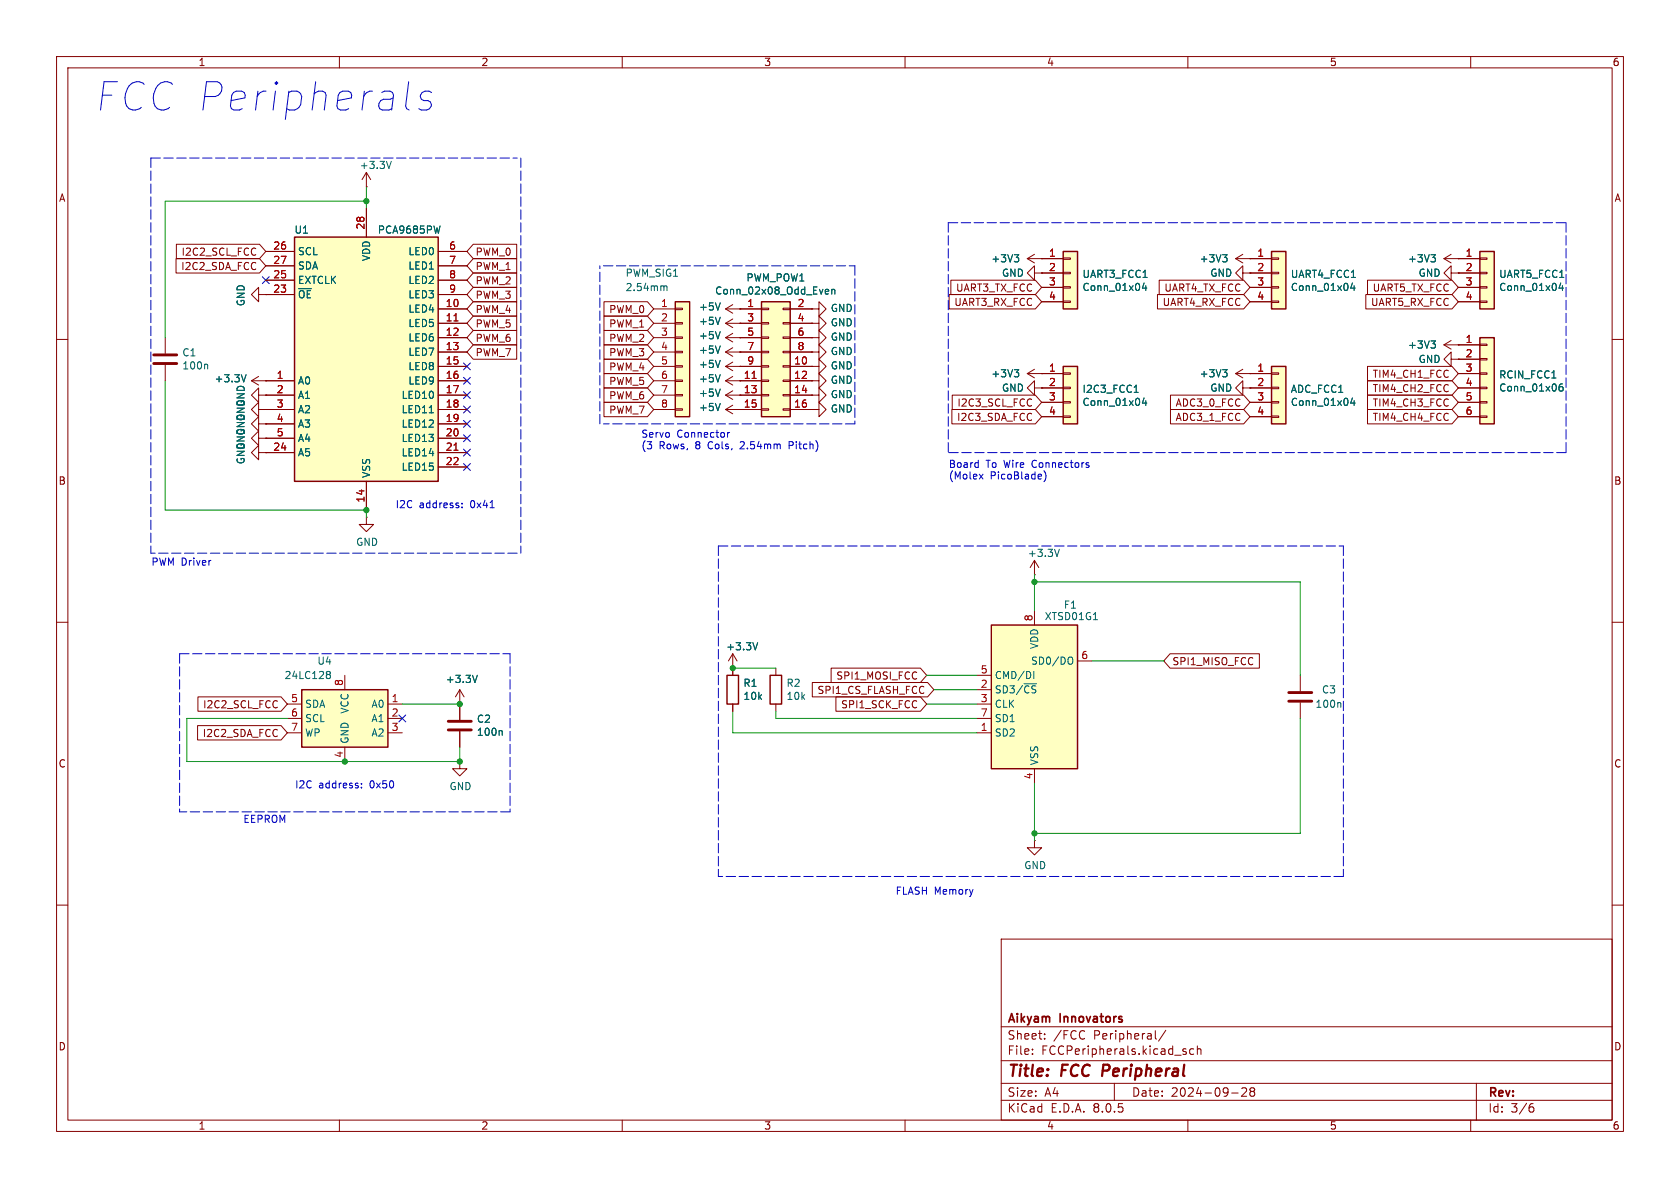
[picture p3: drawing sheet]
<svg xmlns="http://www.w3.org/2000/svg" width="297mm" height="210mm" viewBox="0 0 297 210" stroke-linecap="round" stroke-linejoin="round" font-family="sans-serif">
<g fill="none" stroke="#840000" stroke-width=".18">
<path d="M10 10h277v190h-277zM12 12h273v186h-273zM60 10v2M110 10v2M160 10v2M210 10v2M260 10v2M10 60h2M143.5 59.7h1.3v-1.3l1.2 1.3-1.2 1.3v-1.3M143.5 59.7h.1M285 60h2M44.4 67.3l1.3 .8"/>
<path d="M44.4 67.3h2.6M45.7 74.9v-1.2l-1.3 1.2 1.3 1.3v-1.3h1.3M45.7 69.9v-1.3l-1.3 1.3 1.3 1.2v-1.2h1.3M45.7 72.4v-1.3l-1.3 1.3 1.3 1.3v-1.3h1.3M45.7 66.5l-1.3 .8M47 74.9h.1M47 69.9h.1M47 67.3h.1M47 72.4h.1M10 110h2M285 110h2M81.3 124.5v2.8"/>
<path d="M81.3 129.3v2.8M10 160h2M182.9 148.6v1.3h1.2l-1.2 1.2-1.3-1.2h1.3M182.9 148.6h.1M285 160h2M177 166h108v32h-108zM60 198v2M110 198v2M160 198v2M177 194.5h108M177 191.5h108M177 187.5h108"/>
<path d="M177 181.5h108M182.5 186.3v.1M182.5 185.5v.1M184.7 183.6v.1M184.7 182.8v.1M197 191.5v3M204.2 183.5l.3 .2M206.1 182.1l-1.3 2M209.3 185.9l.4 .1v.2l-.2 .2h-.3M209.3 185.4l.4 .1M210 198v2M211 185.5l-.4-.1-.3 .3v.4l.2 .2h.5"/>
<path d="M211.7 185.5l.2-.1 .3 .1 .1 .9M211.7 184.9v1.5M217.7 193.2h1.2M219.5 192.4l.6-.1 .2 .1 .1 .3-.9 1.1h.9M221.2 192.9l-.2-.2 .2-.4 .5 .1 .1 .2-.3 .3M221.2 192.9l-.2 .3v.3l.2 .3 .5-.1 .1-.2-.1-.4-.2-.2M221.2 192.9h.3M260 198v2M261 191.5v6.5M270.6 195.7h.3l.3 .3-.1 .5-.5 .1M271 195.1l-.4 .1"/>
</g>
<path d="M195.1 188.2l-.3 2" fill="none" stroke="#840000" stroke-width=".4"/>
<path d="M79.2 129h4.1M79.2 127.5h4.1" fill="none" stroke="#840000" stroke-width=".51"/>
<path d="M43.5 66.2l-.4 1.3M88.6 129.1l.2 .2v.7" fill="none" stroke="#006464" stroke-width=".18"/>
<path d="M134.6 53.3h5.1v20.4h-5.1z" fill="#ffffc2"/>
<g fill="none" stroke="#840000" stroke-width=".18">
<path d="M130.8 54.6h3.8M130.8 57.2h3.8M130.8 59.7h3.8M134.6 59.6h1.3v.2h-1.3zM134.6 57h1.3v.3h-1.3zM134.6 54.5h1.3v.2h-1.3zM138.4 59.6h1.3v.2h-1.3zM138.4 57h1.3v.3h-1.3zM138.4 54.5h1.3v.2h-1.3zM139.7 54.6h3.8M139.7 57.2h3.8M139.7 59.7h3.8"/>
<path d="M128.3 69.9h6.3M128.3 69.9l1.2 .7M129.5 69.1l-1.2 .8M130.8 69.9h.1M130.8 64.8h3.8M130.8 67.3h3.8M130.8 72.4h3.8M130.8 62.2h3.8M134.6 72.3h1.3v.2h-1.3zM134.6 69.7h1.3v.3h-1.3zM134.6 67.2h1.3v.2h-1.3zM134.6 64.6h1.3v.3h-1.3z"/>
<path d="M134.6 62.1h1.3v.3h-1.3zM138.4 72.3h1.3v.2h-1.3zM138.4 69.7h1.3v.3h-1.3zM138.4 67.2h1.3v.2h-1.3zM138.4 64.6h1.3v.3h-1.3zM138.4 62.1h1.3v.3h-1.3zM139.7 64.8h3.8M139.7 67.3h3.8M139.7 69.9h3.8M139.7 72.4h3.8M139.7 62.2h3.8"/>
</g>
<path d="M134.6 53.3h5.1v20.4h-5.1z" fill="none" stroke="#840000" stroke-width=".25"/>
<path d="M133 66.9h.7" fill="none" stroke="#a90000" stroke-width=".18"/>
<path d="M146.1 51.1l.3 .1 .1 .2-.6 .2M146.4 51.9l-.3 .1M147 51.3l.2-.2 .3 .1 .1 .8M147 51.1v.9M127.3 68.8l-.4 1.2" fill="none" stroke="#006464" stroke-width=".18"/>
<path d="M119.4 53.3h2.5v20.4h-2.5z" fill="#ffffc2"/>
<g fill="none" stroke="#840000" stroke-width=".18">
<path d="M29.2 59.7v2.8M45.7 52.1v-1.3l-1.3 1.3 1.3 1.2v-1.2h1.3M47 52.1h.1M115.6 54.6h3.8M115.6 57.2h3.8M115.6 59.7h3.8M119.4 59.6h1.2v.2h-1.2zM119.4 57h1.2v.3h-1.2zM119.4 54.5h1.2v.2h-1.2zM128.3 54.6h2.5M128.3 57.2h2.5M128.3 59.7h2.5"/>
<path d="M128.3 54.6l1.2 .8M128.3 59.7l1.2 .8M128.3 57.2l1.2 .7M129.5 53.8l-1.2 .8M129.5 58.9l-1.2 .8M129.5 56.4l-1.2 .8M130.8 54.6h.1M130.8 59.7h.1M130.8 57.2h.1M143.5 57.2h1.3v-1.3l1.2 1.3-1.2 1.2v-1.2M143.5 57.2h.1M143.5 54.6h1.3v-1.3l1.2 1.3-1.2 1.3v-1.3"/>
<path d="M143.5 54.6h.1M219.7 48.3v-1.3l-1.3 1.3 1.3 1.2v-1.2h1.3M221 48.3h.1M255.3 45.7l1.2 .8M255.3 45.7h2.5M256.5 45l-1.2 .7M257.8 45.7h.1M29.2 64.5v2.8M115.6 62.2h3.8M115.6 64.8h3.8M115.6 67.3h3.8M115.6 69.9h3.8"/>
<path d="M115.6 72.4h3.8M119.4 72.3h1.2v.2h-1.2zM119.4 69.7h1.2v.3h-1.2zM119.4 67.2h1.2v.2h-1.2zM119.4 64.6h1.2v.3h-1.2zM119.4 62.1h1.2v.3h-1.2zM128.3 62.2h2.5M128.3 64.8h2.5M128.3 67.3h2.5M128.3 72.4h2.5M128.3 72.4l1.2 .8M128.3 67.3l1.2 .8"/>
<path d="M128.3 62.2l1.2 .8M128.3 64.8l1.2 .7M129.5 71.6l-1.2 .8M129.5 66.5l-1.2 .8M129.5 61.5l-1.2 .7M129.5 64l-1.2 .8M130.8 72.4h.1M130.8 67.3h.1M130.8 62.2h.1M130.8 64.8h.1M143.5 62.2h1.3v-1.2l1.2 1.2-1.2 1.3v-1.3M143.5 62.2h.1"/>
<path d="M143.5 72.4h1.3v-1.3l1.2 1.3-1.2 1.3v-1.3M143.5 72.4h.1M143.5 64.8h1.3v-1.3l1.2 1.3-1.2 1.2v-1.2M143.5 64.8h.1M143.5 67.3h1.3v-1.3l1.2 1.3-1.2 1.3v-1.3M143.5 67.3h.1M143.5 69.9h1.3v-1.3l1.2 1.3-1.2 1.2v-1.2M143.5 69.9h.1M45.7 80v-1.3l-1.3 1.3 1.3 1.3v-1.3h1.3M47 80h.1M129.5 118.1h.1M129.5 115.6l-.7 1.2"/>
<path d="M129.5 115.6v2.5M129.5 115.6l.8 1.2M229.9 119.4v2.8M229.9 124.2v2.8"/>
</g>
<path d="M119.4 53.3h2.5v20.4h-2.5z" fill="none" stroke="#840000" stroke-width=".25"/>
<g fill="none" stroke="#006464" stroke-width=".18">
<path d="M117.4 50.7l.2-.2 .3 .1v.8M127.3 53.5l-.4 1.3M127.3 58.6l-.4 1.3M127.3 56.1l-.4 1.2M253 45h.8l-.5 .5M253.5 45.5l.3 .3v.3l-.3 .2M36.5 64.4l.2 .2v.6M127.3 71.3l-.4 1.3M127.3 66.2l-.4 1.3M127.3 61.2l-.4 1.2M127.3 63.7l-.4 1.3M133.9 113.6l-.4 1.3"/>
<path d="M236.9 124.2l.1 .2v.6"/>
</g>
<path d="M27.2 64.3h4M27.2 62.7h4M227.8 122.4h4.1M227.8 124h4.1" fill="none" stroke="#840000" stroke-width=".51"/>
<path d="M224.8 44.5h2.5v10.1h-2.5z" fill="#ffffc2"/>
<path d="M221 45.7h3.8M221 48.3h3.8M221 50.8h3.8M221 53.3h3.8M224.8 53.2h1.3v.3h-1.3zM224.8 50.7h1.3v.2h-1.3zM224.8 48.1h1.3v.3h-1.3zM224.8 45.6h1.3v.2h-1.3z" fill="none" stroke="#840000" stroke-width=".18"/>
<path d="M224.8 44.5h2.5v10.1h-2.5z" fill="none" stroke="#840000" stroke-width=".25"/>
<path d="M239.1 50l-.3 .9h.8M239.4 50.5v.9" fill="none" stroke="#006464" stroke-width=".18"/>
<path d="M53.3 121.9h15.3v10.2h-15.3z" fill="#ffffc2"/>
<path d="M53.3 121.9h15.3v10.2h-15.3z" fill="none" stroke="#840000" stroke-width=".25"/>
<path d="M255.3 61l1.2 .7M255.3 61h2.5M256.5 60.2l-1.2 .8M257.8 61h.1M61 119.4v2.5M50.8 124.5h2.5M50.8 127h2.5M50.8 129.5h2.5M61 132.1v2.5M68.6 124.5h2.5M68.6 127h2.5M68.6 129.5h2.5" fill="none" stroke="#840000" stroke-width=".18"/>
<path d="M253 60.3h.8l-.5 .5M253.5 60.8l.3 .2v.3l-.3 .2M57.9 118.7h.3l.2 .2-.2 .3M57.9 119.2h.3M58.2 119.2l.2 .3v.2l-.1 .2-.4 .1" fill="none" stroke="#006464" stroke-width=".18"/>
<path d="M261.6 44.5h2.6v10.1h-2.6z" fill="#ffffc2"/>
<g fill="none" stroke="#840000" stroke-width=".18">
<path d="M218.4 45.7h2.6M218.4 45.7l1.3 .8M219.7 45l-1.3 .7M221 45.7h.1M257.8 45.7h3.8M257.8 48.3h3.8M257.8 50.8h3.8M257.8 53.3h3.8M261.6 53.2h1.3v.3h-1.3zM261.6 50.7h1.3v.2h-1.3zM261.6 48.1h1.3v.3h-1.3zM261.6 45.6h1.3v.2h-1.3z"/>
<path d="M256.5 63.5v-1.3l-1.2 1.3 1.2 1.3v-1.3h1.3M257.8 63.5h.1M81.3 134.6v1.3h1.2l-1.2 1.3-1.3-1.3h1.3M81.3 134.6h.1"/>
</g>
<path d="M261.6 44.5h2.6v10.1h-2.6z" fill="none" stroke="#840000" stroke-width=".25"/>
<path d="M216.1 45h.8l-.4 .5M216.7 45.5l.2 .3v.3l-.2 .2M275.9 50l-.3 .9h.8M276.2 50.5v.9" fill="none" stroke="#006464" stroke-width=".18"/>
<path d="M224.8 64.8h2.5v10.1h-2.5z" fill="#ffffc2"/>
<path d="M221 66h3.8M221 68.6h3.8M221 71.1h3.8M221 73.7h3.8M224.8 73.5h1.3v.3h-1.3zM224.8 71h1.3v.2h-1.3zM224.8 68.5h1.3v.2h-1.3zM224.8 65.9h1.3v.3h-1.3z" fill="none" stroke="#840000" stroke-width=".18"/>
<path d="M224.8 64.8h2.5v10.1h-2.5z" fill="none" stroke="#840000" stroke-width=".25"/>
<path d="M239.1 70.3l-.3 1h.8M239.4 70.8v.9" fill="none" stroke="#006464" stroke-width=".18"/>
<path d="M261.6 59.7h2.6v15.2h-2.6z" fill="#ffffc2"/>
<g fill="none" stroke="#840000" stroke-width=".18">
<path d="M64.8 33h.1M64.8 30.5l-.8 1.3M64.8 30.5v2.5M64.8 30.5l.7 1.3M257.8 61h3.8M257.8 63.5h3.8M257.8 66h3.8M257.8 68.6h3.8M257.8 71.1h3.8M257.8 73.7h3.8M261.6 73.5h1.3v.3h-1.3zM261.6 71h1.3v.2h-1.3z"/>
<path d="M261.6 68.5h1.3v.2h-1.3zM261.6 65.9h1.3v.3h-1.3zM261.6 63.4h1.3v.2h-1.3zM261.6 60.8h1.3v.3h-1.3zM64.8 91.4v1.3h1.2l-1.2 1.3-1.3-1.3h1.3M64.8 91.4h.1"/>
</g>
<path d="M261.6 59.7h2.6v15.2h-2.6z" fill="none" stroke="#840000" stroke-width=".25"/>
<path d="M69.2 28.5l-.4 1.3M276.2 67.9h-.3a.85 .85 0 0 0 0 1.2l.4-.1v-.4l-.2-.3-.4 .1-.1 .2" fill="none" stroke="#006464" stroke-width=".18"/>
<path d="M52.1 41.9h25.4v43.2h-25.4z" fill="#ffffc2"/>
<path d="M52.1 41.9h25.4v43.2h-25.4z" fill="none" stroke="#840000" stroke-width=".25"/>
<g fill="none" stroke="#840000" stroke-width=".18">
<path d="M64.8 36.8v5.1M47 52.1h5.1M47 49.5h5.1M47 44.5h5.1M47 47h5.1M77.5 54.6h5M77.5 57.2h5M77.5 59.7h5M77.5 52.1h5M77.5 49.5h5M77.5 44.5h5M77.5 47h5"/>
<path d="M256.5 48.3v-1.3l-1.2 1.3 1.2 1.2v-1.2h1.3M257.8 48.3h.1M47 67.3h5.1M47 69.9h5.1M47 72.4h5.1M47 74.9h5.1M47 77.5h5.1M77.5 67.3h5M77.5 62.2h5M77.5 64.8h5M77.5 69.9h5M77.5 72.4h5"/>
<path d="M77.5 74.9h5M77.5 77.5h5M181.6 66l1.3 .8M181.6 66h2.5M182.9 68.6v-1.3l-1.3 1.3 1.3 1.3v-1.3h1.2M182.9 65.3l-1.3 .7M184.1 68.6h.1M184.1 66h.1M47 80h5.1M64.8 85.1v5.1M77.5 80h5M77.5 82.6h5"/>
</g>
<path d="M80.3 56.7h.7M80.3 79.6h.7" fill="none" stroke="#a90000" stroke-width=".18"/>
<path d="M77.8 39.9l-.3 1.3M75.9 73h.7M179.3 65.3h.8l-.4 .5M179.9 65.8l.2 .3v.3l-.2 .2" fill="none" stroke="#006464" stroke-width=".18"/>
<path d="M188 64.8h2.5v10.1h-2.5z" fill="#ffffc2"/>
<g fill="none" stroke="#840000" stroke-width=".18">
<path d="M45.7 77.5v-1.3l-1.3 1.3 1.3 1.2v-1.2h1.3M47 77.5h.1M184.1 66h3.9M184.1 68.6h3.9M184.1 71.1h3.9M184.1 73.7h3.9M188 73.5h1.2v.3h-1.2zM188 71h1.2v.2h-1.2zM188 68.5h1.2v.2h-1.2zM188 65.9h1.2v.3h-1.2zM218.4 66h2.6M218.4 66l1.3 .8"/>
<path d="M219.7 68.6v-1.3l-1.3 1.3 1.3 1.3v-1.3h1.3M219.7 65.3l-1.3 .7M221 68.6h.1M221 66h.1M182.9 99.1l-.8 1.2M182.9 99.1v2.5M182.9 99.1l.7 1.2M137.2 118.1v1.3M182.9 101.6h.1M81.3 124.5h.1M81.3 121.9l-.8 1.3M81.3 121.9v2.6"/>
<path d="M81.3 121.9l.7 1.3M137.2 124.5v1.2"/>
</g>
<path d="M188 64.8h2.5v10.1h-2.5zM136.1 119.4h2.1v5.1h-2.1z" fill="none" stroke="#840000" stroke-width=".25"/>
<path d="M200.5 69.4h.7M202.3 70.3l-.3 1h.7M202.6 70.8v.9M216.1 65.3h.8l-.4 .5M216.7 65.8l.2 .3v.3l-.2 .2M187.3 97.1l-.4 1.3M84.4 119.4l-.4 1.2" fill="none" stroke="#006464" stroke-width=".18"/>
<path d="M175.3 110.5h15.2v25.4h-15.2z" fill="#ffffc2"/>
<path d="M175.3 110.5h15.2v25.4h-15.2z" fill="none" stroke="#840000" stroke-width=".25"/>
<g fill="none" stroke="#840000" stroke-width=".18">
<path d="M181.6 45.7l1.3 .8M181.6 45.7h2.5M182.9 48.3v-1.3l-1.3 1.3 1.3 1.2v-1.2h1.2M182.9 45l-1.3 .7M184.1 48.3h.1M184.1 45.7h.1M172.7 119.4h2.6M182.9 108v2.5M190.5 116.8h2.5M172.7 129.5h2.6M172.7 121.9h2.6M172.7 124.5h2.6"/>
<path d="M172.7 127h2.6M182.9 135.9v2.5"/>
</g>
<path d="M179.3 45h.8l-.4 .5M179.9 45.5l.2 .3v.3l-.2 .2M182.8 118.7v1.3M189.1 116.1a.43 .43 0 0 1 .5 .5v.4a.43 .43 0 0 1-.5 .4M193.3 109.5h.7" fill="none" stroke="#006464" stroke-width=".18"/>
<path d="M188 44.5h2.5v10.1h-2.5z" fill="#ffffc2"/>
<g fill="none" stroke="#840000" stroke-width=".18">
<path d="M64.8 36.8v5.1M31.1 45.7h14.8l1.1 1.3-1.1 1.3h-14.8zM31.2 43.2h14.7l1.1 1.3-1.1 1.2h-14.7zM47 52.1h.1M47 52.1h5.1M47 49.5h5.1M47 44.5h5.1M47 47h5.1M77.5 54.6h5M77.5 57.2h5M77.5 59.7h5M77.5 52.1h5"/>
<path d="M77.5 49.5h5M77.5 44.5h5M77.5 47h5M83.7 55.9h7.6v2.5h-7.6l-1.2-1.2zM83.7 45.7h7.6v2.6h-7.6l-1.2-1.3zM83.7 50.8h7.6v2.5h-7.6l-1.2-1.2zM83.7 53.3h7.6v2.6h-7.6l-1.2-1.3zM83.7 43.2h7.6v2.5h-7.6l-1.2-1.2zM83.7 58.4h7.6v2.6h-7.6l-1.2-1.3zM83.7 48.3h7.6v2.5h-7.6l-1.2-1.3zM106.8 55.9h7.7l1.1 1.3-1.1 1.2h-7.7zM106.8 58.4h7.7l1.1 1.3-1.1 1.3h-7.7z"/>
<path d="M106.8 53.3h7.7l1.1 1.3-1.1 1.3h-7.7zM130.8 54.6h.1M130.8 59.7h.1M130.8 57.2h.1M130.8 54.6h3.8M130.8 57.2h3.8M130.8 59.7h3.8M139.7 54.6h3.8M139.7 57.2h3.8M139.7 59.7h3.8M143.5 57.2h.1M143.5 59.7h.1"/>
<path d="M143.5 54.6h.1M167.8 52.1h15.2l1.1 1.2-1.1 1.3h-15.2zM168.1 49.5h14.9l1.1 1.3-1.1 1.3h-14.9zM184.1 45.7h.1M184.1 48.3h.1M184.1 45.7h3.9M184.1 48.3h3.9M184.1 50.8h3.9M184.1 53.3h3.9M188 53.2h1.2v.3h-1.2zM188 50.7h1.2v.2h-1.2zM188 48.1h1.2v.3h-1.2z"/>
<path d="M188 45.6h1.2v.2h-1.2zM204.6 52.1h15.3l1.1 1.2-1.1 1.3h-15.3zM204.9 49.5h15l1.1 1.3-1.1 1.3h-15zM221 48.3h.1M221 45.7h.1M221 45.7h3.8M221 48.3h3.8M221 50.8h3.8M221 53.3h3.8M241.5 52.1h15.2l1.1 1.2-1.1 1.3h-15.2zM241.8 49.5h14.9l1.1 1.3-1.1 1.3h-14.9zM257.8 45.7h.1"/>
<path d="M257.8 48.3h.1M257.8 45.7h3.8M257.8 48.3h3.8M257.8 50.8h3.8M257.8 53.3h3.8M47 72.4h.1M47 67.3h.1M47 69.9h.1M47 74.9h.1M47 77.5h.1M47 67.3h5.1M47 69.9h5.1"/>
<path d="M47 72.4h5.1M47 74.9h5.1M47 77.5h5.1M77.5 64.8h5M77.5 67.3h5M77.5 69.9h5M77.5 72.4h5M77.5 62.2h5M77.5 74.9h5M77.5 77.5h5M83.7 61h7.6v2.5h-7.6l-1.2-1.3zM106.8 71.1h7.7l1.1 1.3-1.1 1.3h-7.7z"/>
<path d="M106.8 68.6h7.7l1.1 1.3-1.1 1.2h-7.7zM106.8 66h7.7l1.1 1.3-1.1 1.3h-7.7zM106.8 61h7.7l1.1 1.2-1.1 1.3h-7.7zM106.8 63.5h7.7l1.1 1.3-1.1 1.2h-7.7zM130.8 69.9h.1M130.8 72.4h.1M130.8 67.3h.1M130.8 62.2h.1M130.8 64.8h.1M130.8 64.8h3.8M130.8 67.3h3.8M130.8 69.9h3.8"/>
<path d="M130.8 72.4h3.8M130.8 62.2h3.8M139.7 64.8h3.8M139.7 67.3h3.8M139.7 69.9h3.8M139.7 72.4h3.8M139.7 62.2h3.8M143.5 62.2h.1M143.5 72.4h.1M143.5 64.8h.1M143.5 67.3h.1M143.5 69.9h.1"/>
<path d="M168.3 72.4h14.7l1.1 1.3-1.1 1.2h-14.7zM168.3 69.8h14.7l1.1 1.3-1.1 1.3h-14.7zM184.1 66h.1M184.1 68.6h.1M184.1 66h3.9M184.1 68.6h3.9M184.1 71.1h3.9M184.1 73.7h3.9M206.9 72.4h13l1.1 1.3-1.1 1.2h-13zM206.9 69.8h13l1.1 1.3-1.1 1.3h-13zM221 66h.1M221 68.6h.1"/>
<path d="M221 66h3.8M221 68.6h3.8M221 71.1h3.8M221 73.7h3.8M241.8 69.8h14.9l1.1 1.3-1.1 1.3h-14.9zM241.8 64.8h14.9l1.1 1.2-1.1 1.3h-14.9zM241.8 67.3h14.9l1.1 1.3-1.1 1.3h-14.9zM241.8 72.4h14.9l1.1 1.3-1.1 1.2h-14.9zM257.8 63.5h.1M257.8 61h.1M257.8 66h3.8M257.8 68.6h3.8"/>
<path d="M257.8 71.1h3.8M257.8 73.7h3.8M257.8 61h3.8M257.8 63.5h3.8M47 80h.1M47 80h5.1M64.8 85.1v5.1M77.5 80h5M77.5 82.6h5M129.5 118.1h.1M129.5 118.1v1.3M146.9 118.1h15.8l1.1 1.3-1.1 1.3h-15.8z"/>
<path d="M206.9 115.6h15.7v2.5h-15.7l-1.2-1.3zM34.9 128.3h14.8l1.1 1.2-1.1 1.3h-14.8zM35 123.2h14.7l1.1 1.3-1.1 1.2h-14.7zM81.3 124.5h.1M81.3 124.5v2.8M81.3 129.3v2.8M129.5 124.5v1.2M143.6 120.6h20.4l1.1 1.3-1.1 1.3h-20.4zM147.8 123.2h14.9l1.1 1.3-1.1 1.2h-14.9z"/>
</g>
<path d="M188 44.5h2.5v10.1h-2.5zM128.5 119.4h2.1v5.1h-2.1z" fill="none" stroke="#840000" stroke-width=".25"/>
<g fill="none" stroke="#006464" stroke-width=".18">
<path d="M77.8 39.9l-.3 1.3M127.3 53.5l-.4 1.3M127.3 58.6l-.4 1.3M127.3 56.1l-.4 1.2M146.1 51.1l.3 .1 .1 .2-.6 .2M146.4 51.9l-.3 .1M147 51.3l.2-.2 .3 .1 .1 .8M147 51.1v.9M179.3 45h.8l-.4 .5M179.9 45.5l.2 .3v.3l-.2 .2M202.3 50l-.3 .9h.7M202.6 50.5v.9"/>
<path d="M216.1 45h.8l-.4 .5M216.7 45.5l.2 .3v.3l-.2 .2M239.1 50l-.3 .9h.8M239.4 50.5v.9M253 45h.8l-.5 .5M253.5 45.5l.3 .3v.3l-.3 .2M275.9 50l-.3 .9h.8M276.2 50.5v.9M43.5 66.2l-.4 1.3M75.9 73h.7M127.3 68.8l-.4 1.2M127.3 71.3l-.4 1.3"/>
<path d="M127.3 66.2l-.4 1.3M127.3 61.2l-.4 1.2M127.3 63.7l-.4 1.3M179.3 65.3h.8l-.4 .5M179.9 65.8l.2 .3v.3l-.2 .2M200.5 69.4h.7M202.3 70.3l-.3 1h.7M202.6 70.8v.9M216.1 65.3h.8l-.4 .5M216.7 65.8l.2 .3v.3l-.2 .2M239.1 70.3l-.3 1h.8M239.4 70.8v.9"/>
<path d="M253 60.3h.8l-.5 .5M253.5 60.8l.3 .2v.3l-.3 .2M276.2 67.9h-.3a.85 .85 0 0 0 0 1.2l.4-.1v-.4l-.2-.3-.4 .1-.1 .2M84.4 119.4l-.4 1.2M133.9 113.6l-.4 1.3M88.6 129.1l.2 .2v.7"/>
</g>
<g fill="none" stroke="#0000c2" stroke-width=".18">
<path d="M71.9 19.2l.4 .2M72.2 14.4l-.5 4.3M76.3 16.4a1.22 1.22 0 0 0-2 .7l.2 .4 .4 .3h.7l.5 .2 .2 .5-.4 .7-.5 .2h-.9l-.5-.2M128.6 76.5v.8M129 76.5l-.4 .2M139.5 78.7h.5M140 78.1h-.5v1.2M81.7 89.6v.2M81.7 89v.1M86.6 89.8h.8M172.8 81.8h.1M172.9 81.4v1.2"/>
<path d="M172.9 82.6h-.1M173.1 83.8l.7 .9M173.8 83.8l-.7 .9M184.1 83.9v.2l-.6 .2M184.6 83.3a1.47 1.47 0 0 1 0 1.9M192.2 82.2l.3 .1v.2l-.1 .1h-.3M192.2 81.8h.3M63.9 139.2v.1M63.9 138.5v.1"/>
</g>
<g fill="none" stroke="#0000c2" stroke-width=".18" stroke-dasharray="1.7 .6">
<path d="M26.7 27.9h64.7M26.7 27.9v69.9M92.1 27.9v69.9M167.6 39.4h109.3M167.6 39.4v40.6M276.9 39.4v40.6M106.7 47h44.4M151.1 47v27.9M106 74.9v-27.9M151.1 74.9h-44.4M91.4 97.8h-64.7M127 96.5h110.5"/>
<path d="M127 96.5v58.4M237.5 96.5v58.4M276.9 80h-109.3M31.7 115.6h58.5M31.7 115.6v27.9M90.2 115.6v27.9M90.2 143.5h-58.5M237.5 154.9h-110.5"/>
</g>
<g fill="none" stroke="#009600" stroke-width=".18">
<path d="M64.8 33v3.8M64.8 35.6h-35.6v24.1M29.2 67.3v22.9h35.6v1.2M129.5 118.1h7.7M163.8 119.4h8.9M182.9 102.9h47v16.5M182.9 101.6v6.4M193 116.8h12.7M50.8 127h-17.8v7.6h48.3v-2.5M71.1 124.5h10.2M129.5 125.7v3.8h43.2M137.2 125.7v1.3h35.5"/>
<path d="M163.8 124.5h8.9M165.1 121.9h7.6M182.9 138.4v10.2M229.9 127v20.3h-47"/>
</g>
<g fill="none" stroke="#000084" stroke-width=".18">
<path d="M46.4 48.9l1.2 1.2M47.6 48.9l-1.2 1.2M81.9 71.8l1.3 1.2M81.9 74.3l1.3 1.2M81.9 64.2l1.3 1.2M81.9 66.7l1.3 1.2M81.9 69.2l1.3 1.3M81.9 76.9l1.3 1.2M81.9 79.4l1.3 1.2M83.2 71.8l-1.3 1.2M83.2 74.3l-1.3 1.2M83.2 64.2l-1.3 1.2"/>
<path d="M83.2 66.7l-1.3 1.2M83.2 69.2l-1.3 1.3M83.2 76.9l-1.3 1.2M83.2 79.4l-1.3 1.2M81.9 81.9l1.3 1.3M83.2 81.9l-1.3 1.3M70.5 126.4l1.2 1.2M71.7 126.4l-1.2 1.2"/>
</g>
<path d="M80.3 56.7h.7M80.3 79.6h.7M133 66.9h.7" fill="none" stroke="#a90000" stroke-width=".18"/>
<g fill="#009600" stroke="#009600" stroke-width=".18">
<circle cx="64.8" cy="90.2" r=".46"/>
<circle cx="129.5" cy="118.1" r=".46"/>
<circle cx="81.3" cy="134.6" r=".46"/>
<circle cx="81.3" cy="124.5" r=".46"/>
<circle cx="61" cy="134.6" r=".46"/>
<circle cx="182.9" cy="102.9" r=".46"/>
<circle cx="182.9" cy="147.3" r=".46"/>
<circle cx="64.8" cy="35.6" r=".46"/>
</g>
<text font-size="7" fill="#0000c2" x="16.5" y="20.1">FCC Peripherals</text>
<g font-size="2.8" fill="#840000">
<text x="178" y="190.9">Title:</text>
<text x="187.7" y="190.9">FCC</text>
<text x="195.7" y="190.9">Peripheral</text>
</g>
<g font-size="2.1" fill="#840000">
<text x="178" y="184">Sheet:</text>
<text x="178" y="181.2">Aikyam</text>
<text x="186.2" y="184">/FCC</text>
<text x="187.5" y="181.2">Innovators</text>
<text x="193.4" y="184">Peripheral/</text>
<text x="178" y="186.7">File:</text>
<text x="184.1" y="186.7">FCCPeripherals.kicad_sch</text>
<text x="178" y="196.9">KiCad</text>
<text x="178" y="194.1">Size:</text>
<text x="184.7" y="194.1">A4</text>
<text x="185.7" y="196.9">E.D.A.</text>
<text x="193.3" y="196.9">8.0.5</text>
<text x="200" y="194.1">Date:</text>
<text x="207" y="194.1">2024-09-28</text>
<text x="263" y="194.3">Rev:</text>
<text x="263" y="196.9">Id:</text>
<text x="267.1" y="196.9">3/6</text>
</g>
<g font-size="1.8" fill="#840000">
<text x="35" y="11.9">1</text>
<text x="85" y="11.9">2</text>
<text x="135" y="11.9">3</text>
<text x="185" y="11.9">4</text>
<text x="235" y="11.9">5</text>
<text x="285" y="11.9">6</text>
<text x="10.3" y="35.9">A</text>
<text x="285.3" y="35.9">A</text>
<text x="31.9" y="47.9">I2C2_SDA_FCC</text>
<text x="32" y="45.4">I2C2_SCL_FCC</text>
<text x="84" y="47.9">PWM_1</text>
<text x="84" y="45.4">PWM_0</text>
<text x="84" y="53">PWM_3</text>
<text x="84" y="50.5">PWM_2</text>
<text x="168.9" y="51.8">UART3_TX_FCC</text>
<text x="205.7" y="51.8">UART4_TX_FCC</text>
<text x="242.6" y="51.8">UART5_TX_FCC</text>
<text x="84" y="58.1">PWM_5</text>
<text x="84" y="55.6">PWM_4</text>
<text x="107.6" y="58.1">PWM_1</text>
<text x="107.6" y="55.6">PWM_0</text>
<text x="168.6" y="54.3">UART3_RX_FCC</text>
<text x="205.4" y="54.3">UART4_RX_FCC</text>
<text x="242.3" y="54.3">UART5_RX_FCC</text>
<text x="84" y="63.2">PWM_7</text>
<text x="84" y="60.6">PWM_6</text>
<text x="107.6" y="60.6">PWM_2</text>
<text x="107.6" y="63.2">PWM_3</text>
<text x="107.6" y="65.7">PWM_4</text>
<text x="107.6" y="70.8">PWM_6</text>
<text x="107.6" y="68.3">PWM_5</text>
<text x="242.6" y="67">TIM4_CH1_FCC</text>
<text x="242.6" y="69.5">TIM4_CH2_FCC</text>
<text x="107.6" y="73.3">PWM_7</text>
<text x="169.1" y="74.6">I2C3_SDA_FCC</text>
<text x="169.2" y="72.1">I2C3_SCL_FCC</text>
<text x="207.7" y="74.6">ADC3_1_FCC</text>
<text x="207.7" y="72.1">ADC3_0_FCC</text>
<text x="242.6" y="72.1">TIM4_CH3_FCC</text>
<text x="242.6" y="74.6">TIM4_CH4_FCC</text>
<text x="10.3" y="85.9">B</text>
<text x="285.3" y="85.9">B</text>
<text x="207.2" y="117.8">SPI1_MISO_FCC</text>
<text x="35.8" y="125.4">I2C2_SCL_FCC</text>
<text x="144.4" y="122.9">SPI1_CS_FLASH_FCC</text>
<text x="147.7" y="120.3">SPI1_MOSI_FCC</text>
<text x="148.6" y="125.4">SPI1_SCK_FCC</text>
<text x="35.7" y="130.5">I2C2_SDA_FCC</text>
<text x="10.3" y="135.9">C</text>
<text x="285.3" y="135.9">C</text>
<text x="10.3" y="185.9">D</text>
<text x="285.3" y="185.9">D</text>
<text x="35" y="199.9">1</text>
<text x="85" y="199.9">2</text>
<text x="135" y="199.9">3</text>
<text x="185" y="199.9">4</text>
<text x="235" y="199.9">5</text>
<text x="285" y="199.9">6</text>
</g>
<g font-size="1.8" fill="#006464">
<text x="63.5" y="30.1">+3.3V</text>
<text x="52" y="41.5">U1</text>
<text x="66.7" y="41.5">PCA9685PW</text>
<text x="52.6" y="45.3">SCL</text>
<text x="52.6" y="47.9">SDA</text>
<text x="65.6" y="46.2" transform="rotate(-90 65.6 46.2)">VDD</text>
<text x="72.1" y="45.3">LED0</text>
<text x="72.1" y="47.9">LED1</text>
<text x="175.2" y="46.6">+3V3</text>
<text x="212" y="46.6">+3V3</text>
<text x="248.8" y="46.6">+3V3</text>
<text x="52.6" y="52.9">~{OE}</text>
<text x="52.6" y="50.4">EXTCLK</text>
<text x="72.1" y="50.4">LED2</text>
<text x="72.1" y="52.9">LED3</text>
<text x="110.5" y="51.7">2.54mm</text>
<text x="110.5" y="49.1">PWM_SIG1</text>
<text x="126.3" y="52.3">Conn_02x08_Odd_Even</text>
<text x="131.9" y="50">PWM_POW1</text>
<text x="177" y="49.1">GND</text>
<text x="191.3" y="49.3">UART3_FCC1</text>
<text x="191.3" y="51.6">Conn_01x04</text>
<text x="213.9" y="49.1">GND</text>
<text x="228.1" y="49.3">UART4_FCC1</text>
<text x="228.1" y="51.6">Conn_01x04</text>
<text x="250.7" y="49.1">GND</text>
<text x="264.9" y="49.3">UART5_FCC1</text>
<text x="264.9" y="51.6">Conn_01x04</text>
<text x="43.5" y="54.2" transform="rotate(-90 43.5 54.2)">GND</text>
<text x="72.1" y="55.5">LED4</text>
<text x="72.1" y="58">LED5</text>
<text x="123.5" y="55.1">+5V</text>
<text x="123.5" y="57.6">+5V</text>
<text x="146.8" y="57.9">GND</text>
<text x="146.8" y="55.3">GND</text>
<text x="32.1" y="63.2">C1</text>
<text x="32.1" y="65.5">100n</text>
<text x="72.1" y="60.6">LED6</text>
<text x="72.1" y="63.1">LED7</text>
<text x="72.1" y="65.6">LED8</text>
<text x="123.5" y="62.7">+5V</text>
<text x="123.5" y="60.2">+5V</text>
<text x="123.5" y="65.3">+5V</text>
<text x="146.8" y="60.4">GND</text>
<text x="146.8" y="63">GND</text>
<text x="146.8" y="65.5">GND</text>
<text x="248.8" y="61.8">+3V3</text>
<text x="250.7" y="64.4">GND</text>
<text x="37.8" y="67.8">+3.3V</text>
<text x="52.6" y="68.2">A0</text>
<text x="52.6" y="70.7">A1</text>
<text x="70.9" y="70.7">LED10</text>
<text x="72.1" y="68.2">LED9</text>
<text x="123.5" y="70.3">+5V</text>
<text x="123.5" y="67.8">+5V</text>
<text x="146.8" y="68">GND</text>
<text x="146.8" y="70.6">GND</text>
<text x="175.2" y="66.9">+3V3</text>
<text x="177" y="69.4">GND</text>
<text x="191.3" y="69.6">I2C3_FCC1</text>
<text x="191.3" y="72">Conn_01x04</text>
<text x="212" y="66.9">+3V3</text>
<text x="213.9" y="69.4">GND</text>
<text x="228.1" y="69.6">ADC_FCC1</text>
<text x="228.1" y="72">Conn_01x04</text>
<text x="264.9" y="67.1">RCIN_FCC1</text>
<text x="264.9" y="69.4">Conn_01x06</text>
<text x="52.6" y="73.3">A2</text>
<text x="52.6" y="75.8">A3</text>
<text x="70.9" y="73.3">LED11</text>
<text x="70.9" y="75.8">LED12</text>
<text x="123.5" y="72.9">+5V</text>
<text x="146.8" y="73.1">GND</text>
<text x="43.5" y="82.2" transform="rotate(-90 43.5 82.2)">GND GND GND</text>
<text x="43.5" y="82.2" transform="rotate(-90 43.5 82.2)">GND</text>
<text x="43.5" y="79.6" transform="rotate(-90 43.5 79.6)">GND GND</text>
<text x="52.6" y="80.9">A5</text>
<text x="52.6" y="78.3">A4</text>
<text x="70.9" y="78.3">LED13</text>
<text x="70.9" y="80.9">LED14</text>
<text x="70.9" y="83.4">LED15</text>
<text x="65.6" y="84.6" transform="rotate(-90 65.6 84.6)">VSS</text>
<text x="62.9" y="96.7">GND</text>
<text x="181.6" y="98.7">+3.3V</text>
<text x="188" y="107.8">F1</text>
<text x="184.6" y="109.8">XTSD01G1</text>
<text x="56" y="117.7">U4</text>
<text x="128.3" y="115.2">+3.3V</text>
<text x="182.2" y="117.7">SD0/DO</text>
<text x="183.7" y="114.8" transform="rotate(-90 183.7 114.8)">VDD</text>
<text x="50.2" y="120.2">24LC128</text>
<text x="53.8" y="125.3">SDA</text>
<text x="65.6" y="125.3">A0</text>
<text x="78.7" y="120.9">+3.3V</text>
<text x="131.3" y="121.6">R1</text>
<text x="131.3" y="123.9">10k</text>
<text x="138.9" y="121.6">R2</text>
<text x="138.9" y="123.9">10k</text>
<text x="175.8" y="122.8">SD3/~{CS}</text>
<text x="175.8" y="125.3">CLK</text>
<text x="175.8" y="120.2">CMD/DI</text>
<text x="232.5" y="125.3">100n</text>
<text x="233.6" y="122.8">C3</text>
<text x="53.8" y="127.9">SCL</text>
<text x="53.8" y="130.4">WP</text>
<text x="61.8" y="131.6" transform="rotate(-90 61.8 131.6)">GND</text>
<text x="61.8" y="126.3" transform="rotate(-90 61.8 126.3)">VCC</text>
<text x="65.6" y="127.9">A1</text>
<text x="65.6" y="130.4">A2</text>
<text x="84.2" y="128">C2</text>
<text x="84.2" y="130.3">100n</text>
<text x="175.8" y="130.4">SD2</text>
<text x="175.8" y="127.9">SD1</text>
<text x="183.7" y="135.4" transform="rotate(-90 183.7 135.4)">VSS</text>
<text x="79.4" y="139.9">GND</text>
<text x="181" y="153.8">GND</text>
</g>
<g font-size="1.8" fill="#a90000">
<text x="64.5" y="40.7" transform="rotate(-90 64.5 40.7)">28</text>
<text x="48.2" y="44.2">26</text>
<text x="48.2" y="46.7">27</text>
<text x="79.3" y="44.2">6</text>
<text x="79.3" y="46.7">7</text>
<text x="185.3" y="45.5">1</text>
<text x="222.2" y="45.5">1</text>
<text x="259" y="45.5">1</text>
<text x="48.2" y="51.8">23</text>
<text x="48.2" y="49.3">25</text>
<text x="79.3" y="49.3">8</text>
<text x="79.3" y="51.8">9</text>
<text x="185.3" y="48">2</text>
<text x="185.3" y="50.5">3</text>
<text x="185.3" y="53.1">4</text>
<text x="222.2" y="48">2</text>
<text x="222.2" y="50.5">3</text>
<text x="222.2" y="53.1">4</text>
<text x="259" y="48">2</text>
<text x="259" y="50.5">3</text>
<text x="259" y="53.1">4</text>
<text x="78.7" y="54.4">10</text>
<text x="78.7" y="56.9">11</text>
<text x="78.7" y="59.4">12</text>
<text x="116.8" y="54.4">1</text>
<text x="116.8" y="56.9">2</text>
<text x="116.8" y="59.4">3</text>
<text x="132" y="54.4">1</text>
<text x="132" y="56.9">3</text>
<text x="132" y="59.4">5</text>
<text x="140.9" y="54.4">2</text>
<text x="140.9" y="56.9">4</text>
<text x="140.9" y="59.4">6</text>
<text x="78.7" y="62">13</text>
<text x="78.7" y="64.5">15</text>
<text x="116.8" y="62">4</text>
<text x="116.8" y="64.5">5</text>
<text x="132" y="62">7</text>
<text x="132" y="64.5">9</text>
<text x="140.3" y="64.5">10</text>
<text x="140.9" y="62">8</text>
<text x="185.3" y="65.8">1</text>
<text x="222.2" y="65.8">1</text>
<text x="259" y="60.7">1</text>
<text x="259" y="63.2">2</text>
<text x="259" y="65.8">3</text>
<text x="48.8" y="67.1">1</text>
<text x="48.8" y="69.6">2</text>
<text x="78.7" y="67.1">16</text>
<text x="78.7" y="69.6">17</text>
<text x="116.8" y="67.1">6</text>
<text x="116.8" y="69.6">7</text>
<text x="131.4" y="67.1">11</text>
<text x="131.4" y="69.6">13</text>
<text x="140.3" y="67.1">12</text>
<text x="140.3" y="69.6">14</text>
<text x="185.3" y="68.3">2</text>
<text x="185.3" y="70.9">3</text>
<text x="222.2" y="68.3">2</text>
<text x="222.2" y="70.9">3</text>
<text x="259" y="68.3">4</text>
<text x="259" y="70.9">5</text>
<text x="48.8" y="72.1">3</text>
<text x="48.8" y="74.7">4</text>
<text x="48.8" y="77.2">5</text>
<text x="78.7" y="72.1">18</text>
<text x="78.7" y="74.7">19</text>
<text x="78.7" y="77.2">20</text>
<text x="116.8" y="72.1">8</text>
<text x="131.4" y="72.1">15</text>
<text x="140.3" y="72.1">16</text>
<text x="185.3" y="73.4">4</text>
<text x="222.2" y="73.4">4</text>
<text x="259" y="73.4">6</text>
<text x="48.2" y="79.8">24</text>
<text x="78.7" y="79.8">21</text>
<text x="78.7" y="82.3">22</text>
<text x="64.5" y="88.9" transform="rotate(-90 64.5 88.9)">14</text>
<text x="182.6" y="109.9" transform="rotate(-90 182.6 109.9)">8</text>
<text x="173.3" y="119.1">5</text>
<text x="191.1" y="116.6">6</text>
<text x="51.4" y="124.2">5</text>
<text x="60.7" y="121.4" transform="rotate(-90 60.7 121.4)">8</text>
<text x="69.1" y="124.2">1</text>
<text x="173.3" y="121.7">2</text>
<text x="173.3" y="124.2">3</text>
<text x="51.4" y="126.7">6</text>
<text x="51.4" y="129.3">7</text>
<text x="69.1" y="126.7">2</text>
<text x="69.1" y="129.3">3</text>
<text x="173.3" y="129.3">1</text>
<text x="173.3" y="126.7">7</text>
<text x="60.7" y="134.1" transform="rotate(-90 60.7 134.1)">4</text>
<text x="182.6" y="137.9" transform="rotate(-90 182.6 137.9)">4</text>
</g>
<g font-size="1.8" fill="#0000c2">
<text x="113.3" y="77.5">Servo</text>
<text x="119.7" y="77.5">Connector</text>
<text x="113.3" y="79.5">(3</text>
<text x="116.5" y="79.5">Rows,</text>
<text x="123.1" y="79.5">8</text>
<text x="125.4" y="79.5">Cols,</text>
<text x="131.3" y="79.5">2.54mm</text>
<text x="140.1" y="79.5">Pitch)</text>
<text x="167.6" y="82.8">Board</text>
<text x="174.3" y="82.8">To Wire</text>
<text x="182.7" y="82.8">Connectors</text>
<text x="69.8" y="89.9">I2C</text>
<text x="74.1" y="89.9">address:</text>
<text x="83.3" y="89.9">0x41</text>
<text x="167.6" y="84.8">(Molex</text>
<text x="175" y="84.8">PicoBlade)</text>
<text x="26.7" y="100.1">PWM Driver</text>
<text x="52.1" y="139.5">I2C</text>
<text x="56.3" y="139.5">address:</text>
<text x="65.5" y="139.5">0x50</text>
<text x="42.9" y="145.5">EEPROM</text>
<text x="158.2" y="158.2">FLASH Memory</text>
</g>
</svg>
